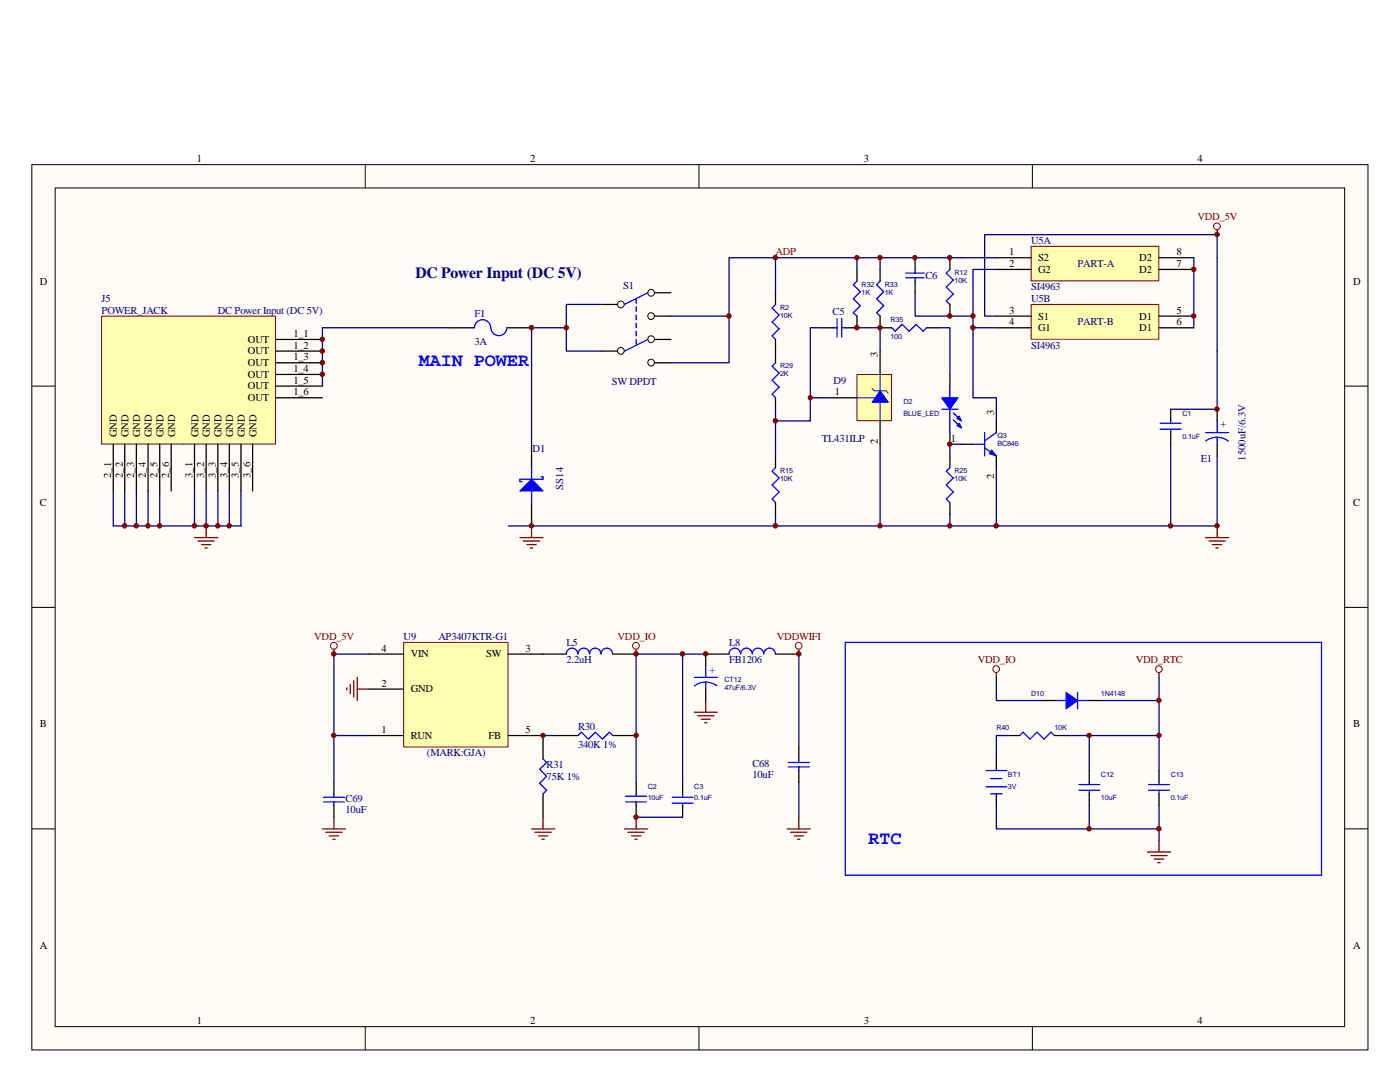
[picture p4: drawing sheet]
<svg xmlns="http://www.w3.org/2000/svg" width="279mm" height="216mm" viewBox="0 0 279 216" stroke-linecap="round" stroke-linejoin="round" font-family="sans-serif">
<path d="M6.3 32.9h266.7v176.6h-266.7z" fill="#fffcf8"/>
<g fill="none" stroke="#000" stroke-width=".2">
<path d="M6.3 32.9h266.7v176.6h-266.7zM11 37.5h257.4v167.4h-257.4zM72.9 32.9v4.6M139.5 32.9v4.6M206 32.9v4.6M6.3 77h4.7M268.4 77h4.6M6.3 121.2h4.7M268.4 121.2h4.6M6.3 165.4h4.7M268.4 165.4h4.6M72.9 204.9v4.6"/>
<path d="M139.5 204.9v4.6M206 204.9v4.6"/>
</g>
<path d="M106.1 65.4h6.9M101.4 104.9h141.5M159.4 130.5v18.6M159.4 156.1v7" fill="none" stroke="#000080" stroke-width=".25"/>
<g fill="none" stroke="#00f" stroke-width=".25">
<path d="M94.7 65.4a1.63 1.63 0 0 1 1.6-1.6 1.63 1.63 0 0 1 1.7 1.6 1.61 1.61 0 0 0 1.6 1.6 1.61 1.61 0 0 0 1.6-1.6M189.6 77v2.4M106.1 93.3v2.3M106.1 98v2.3M107.9 95.2h.5v.4h-4.6v.5h.4M188 81.7h3.2M189.6 81.7v4.6M190.2 82.4l1.4 1.4M190.2 83.8l1.4 1.4M231.5 85.6h4.2M231.5 84.5h4.2M233.6 84v.5"/>
<path d="M233.6 85.6v.7M240.6 86.3h4.6M240.6 88a3.7 3.7 0 0 1 4.5 0M242.9 84v2.3M242.9 87.2v1.4M124.8 158.9h4.2M127 158.4v.5M134.2 159.1h4.1M136.2 158.4v.7M124.8 160h4.2M127 160v.7M134.2 160.3h4.1"/>
<path d="M136.2 160.3v.4"/>
</g>
<g fill="none" stroke="#000" stroke-width=".25">
<path d="M89.8 65.4h4.9M101.2 65.4h4.9M189.6 74.7v2.3M106.1 88.6v4.7M189.6 86.3v2.3M233.6 81.7v2.3M233.6 86.3v2.3M242.9 81.7v2.3M242.9 88.6v2.4M106.1 100.3v4.6M127 156.1v2.3M136.2 156.1v2.3"/>
<path d="M127 160.7v2.4M136.2 160.7v2.4"/>
</g>
<g fill="#00f" stroke="#00f" stroke-width=".25">
<path d="M188 79.4h3.2l-1.6 2.3z" fill-rule="evenodd"/>
<path d="M191.4 84.5l.5 .9-.9-.5z" fill-rule="evenodd"/>
<path d="M191.4 83.1l.5 .9-.9-.5z" fill-rule="evenodd"/>
<path d="M106.1 95.6l2.3 2.4h-4.6z" fill-rule="evenodd"/>
</g>
<path d="M103.8 107.3h4.6M104.4 107.9h3.3M105.2 108.7h1.8M105.8 109.3h.5M106.1 104.9v2.4M157.1 165.4h4.6M157.8 166.1h3.2M158.5 166.8h1.9M159.2 167.5h.4M159.4 163.1v2.3" fill="none" stroke="#800000" stroke-width=".25"/>
<path d="M80.6 128.2h20.8v20.9h-20.8z" fill="#ffffb0"/>
<g fill="none" stroke="#800000" stroke-width=".2">
<path d="M80.6 128.2h20.8v20.9h-20.8z"/>
<circle cx="66.6" cy="128.9" r=".68"/>
<circle cx="126.9" cy="128.9" r=".68"/>
<circle cx="159.4" cy="128.9" r=".68"/>
<circle cx="198.8" cy="133.5" r=".67"/>
<circle cx="231.3" cy="133.5" r=".67"/>
</g>
<g fill="none" stroke="#000" stroke-width=".25">
<path d="M130.6 58.4h3.3M120 60.7h3.2M120 70.1h3.2M130.6 63.1h3.3M130.6 67.7h3.3M130.6 72.4h3.3M166.4 79.4h4.6M175.6 70.1v4.6M175.6 84v4.6M73.6 137.5h7M73.6 130.5h7M101.4 130.5h11.6"/>
<path d="M122.3 130.5h4.7M140.8 130.5h4.7M154.8 130.5h4.6M208.1 139.8h2.3M217.4 139.8h2.3M66.6 156.1v2.3M73.6 146.8h7M101.4 146.8h7v4.6M108.4 158.4v4.7M110.7 146.8h4.7M122.3 146.8h4.7M159.4 149.1v2.3"/>
<path d="M159.4 153.8v2.3M198.8 151.4v2.4M198.8 158.4v2.3M201.2 146.8h2.3M210.4 146.8h2.4M217.4 153.8v2.3M217.4 158.4v2.3M231.3 153.8v2.3M231.3 158.4v2.3M66.6 160.7v2.4"/>
</g>
<g fill="none" stroke="#00f" stroke-width=".25">
<path d="M127 59.6v.9M129.3 58.4l-4.7 2.3M127 61.2v.9M127 62.9v.9M127 64.5v.9M127 66.1v.9M127 67.7v1M129.3 67.7l-4.7 2.4M113 130.5a1.14 1.14 0 0 1 1.2-1.2 1.14 1.14 0 0 1 1.1 1.2M115.4 130.5a1.14 1.14 0 0 1 1.1-1.2 1.14 1.14 0 0 1 1.1 1.2M117.7 130.5a1.12 1.12 0 0 1 1.1-1.2 1.12 1.12 0 0 1 1.1 1.2M120 130.5a1.14 1.14 0 0 1 1.1-1.2 1.14 1.14 0 0 1 1.2 1.2"/>
<path d="M145.5 130.5a1.14 1.14 0 0 1 1.1-1.2 1.14 1.14 0 0 1 1.2 1.2M147.8 130.5a1.14 1.14 0 0 1 1.2-1.2 1.14 1.14 0 0 1 1.1 1.2M150.2 130.5a1.12 1.12 0 0 1 1.1-1.2 1.12 1.12 0 0 1 1.1 1.2 1.16 1.16 0 0 1 1.2-1.2 1.16 1.16 0 0 1 1.1 1.2M168.7 128.2h95v46.4h-95zM210.4 139.8h2.4M215.1 138.2v3.2M215.1 139.8h2.3M64.6 159.1h4.1M66.6 158.4v.7M108.4 151.4l.7 .7-1.4 1.4 1.4 1.4-1.4 1.4 1.4 1.4-.7 .7M115.4 146.8l.6-.7 1.4 1.4 1.4-1.4 1.4 1.4 1.4-1.4 .7 .7M157.3 153h4.2"/>
<path d="M157.3 152.1h4.2M159.4 151.4v.7M159.4 153v.8M196.8 153.8h4.1M196.8 157h4.1M197.7 158.4h2.3M197.7 155.4h2.3M203.5 146.8l.7-.7 1.4 1.4 1.4-1.4 1.4 1.4 1.3-1.4 .7 .7M215.3 157.7h4.2M215.3 156.5h4.2M217.4 156.1v.4M217.4 157.7v.7"/>
<path d="M229.2 157.7h4.2M229.2 156.5h4.2M231.3 156.1v.4M231.3 157.7v.7M64.6 160h4.1M66.6 160v.7"/>
</g>
<g fill="none" stroke="#000080" stroke-width=".25">
<path d="M106.1 65.4v23.2M120 60.7h-7v9.4h7M73.6 130.5h-7v16.3h7M140.8 130.5h-13.8v25.6M198.8 135.2v4.6h9.3M219.7 139.8h11.6M231.3 135.2v18.6M66.6 146.8v9.3M108.4 146.8h2.3M201.2 146.8h-2.4v4.6M212.8 146.8h18.5M217.4 146.8v7"/>
<path d="M198.8 160.7v4.7h32.5M217.4 160.7v4.7M231.3 160.7v7"/>
</g>
<g fill="none" stroke="#800000" stroke-width=".25">
<path d="M66.6 129.6v.9M69.2 137.2v.5M69.9 136.6v1.8M70.6 135.8v3.3M71.3 135.2v4.6M71.3 137.5h2.3M127 129.6v.9M159.4 129.6v.9M198.8 134.2v1M231.3 134.2v1M64.3 165.4h4.7M65 166.1h3.3"/>
<path d="M65.7 166.8h1.9M66.4 167.5h.5M66.6 163.1v2.3M106.1 165.4h4.6M106.8 166.1h3.2M107.5 166.8h1.8M108.2 167.5h.4M108.4 163.1v2.3M124.6 165.4h4.7M125.3 166.1h3.3M126 166.8h1.9M126.7 167.5h.5"/>
<path d="M127 163.1v2.3M229 170h4.6M229.7 170.7h3.2M230.4 171.4h1.8M231.1 172.1h.4M231.3 167.7v2.3"/>
</g>
<path d="M212.8 138.2l2.3 1.6-2.3 1.6z" fill-rule="evenodd" fill="#00f" stroke="#00f" stroke-width=".25"/>
<g fill="none" stroke="#000" stroke-width=".2">
<circle cx="129.9" cy="58.4" r=".67"/>
<circle cx="123.9" cy="70" r=".68"/>
<circle cx="123.9" cy="60.7" r=".68"/>
<circle cx="129.9" cy="67.7" r=".67"/>
<circle cx="129.9" cy="72.3" r=".67"/>
<circle cx="129.9" cy="63.1" r=".67"/>
</g>
<path d="M171.1 74.8h6.8v9.1h-6.8z" fill="#ffffb0"/>
<g fill="none" stroke="#800000" stroke-width=".2">
<path d="M171 74.7h6.9v9.2h-6.9z"/>
<circle cx="242.9" cy="45.2" r=".68"/>
</g>
<path d="M171 79.4h3.7M174 77.5l.5 .5h2.3l.4 .4M175.6 74.7v9.3" fill="none" stroke="#00f" stroke-width=".2"/>
<path d="M175.6 78l1.7 2.3h-3.3z" fill-rule="evenodd" fill="#00f" stroke="#00f" stroke-width=".2"/>
<g fill="none" stroke="#000080" stroke-width=".25">
<path d="M154.8 51.4v7M175.6 53.8v-2.4h-30.1v21h-11.6M175.6 51.4h16.3M182.6 58.4v4.7h11.6M133.9 63.1h11.6M161.7 79.4v4.6h-6.9v7M161.7 79.4h4.7M164 65.4h-2.3v14M171 65.4h4.6v4.7M187.2 65.4h2.4v9.3M198.8 79.4v2.3M154.8 81.7v2.3"/>
<path d="M175.6 88.6v16.3M191.9 88.6h-2.3v2.4M198.8 95.6v9.3M154.8 102.6v2.3M189.6 102.6v2.3"/>
</g>
<g fill="none" stroke="#000" stroke-width=".25">
<path d="M154.8 58.4v2.3M175.6 53.8v2.3M182.6 51.4v2.4M182.6 56.1v2.3M189.6 51.4v2.4M154.8 67.7v4.7M154.8 79.4v2.3M164 65.4h2.4M168.7 65.4h2.3M175.6 63.1v2.3h2.4M184.9 65.4h2.3M189.6 60.7v2.4"/>
<path d="M154.8 91v2.3M189.6 91v2.3M154.8 100.3v2.3M189.6 100.3v2.3"/>
</g>
<g fill="none" stroke="#00f" stroke-width=".25">
<path d="M175.6 56.1l-.6 .7 1.4 1.4-1.4 1.4 1.4 1.4-1.4 1.4 .6 .7M180.8 54.5h3.6M180.8 55.4h3.6M182.6 53.8v.7M182.6 55.4v.7M189.6 53.8l-.8 .7 1.4 1.4-1.4 1.4 1.4 1.4-1.4 1.4 .8 .6M154.8 72.4l-.7 .7 1.4 1.4-1.4 1.4 1.4 1.4-1.4 1.4 .7 .7M154.8 60.7l-.7 .8 1.4 1.4-1.4 1.4 1.4 1.3-1.4 1.4 .7 .7M166.4 65.4h.6M167 63.5v3.8M168 63.5v3.8M168 65.4h.7"/>
<path d="M178 65.4l.6 .7 1.4-1.4 1.4 1.4 1.4-1.4 1.4 1.4 .7-.7M154.8 93.3l-.7 .7 1.4 1.4-1.4 1.4 1.4 1.4-1.4 1.4 .7 .7M189.6 93.3l-.8 .7 1.4 1.4-1.4 1.4 1.4 1.4-1.4 1.4 .8 .7"/>
</g>
<path d="M242.9 45.9v.9M240.6 107.3h4.6M241.3 107.9h3.2M242 108.7h1.8M242.7 109.3h.4M242.9 104.9v2.4" fill="none" stroke="#800000" stroke-width=".25"/>
<path d="M205.8 49.2h25.5v6.8h-25.5z" fill="#ffffb0"/>
<path d="M205.8 49.1h25.5v6.9h-25.5z" fill="none" stroke="#800000" stroke-width=".2"/>
<path d="M198.8 51.4h7M198.8 53.8h7M231.3 51.4h7M231.3 53.8h7" fill="none" stroke="#000" stroke-width=".25"/>
<path d="M205.8 60.8h25.5v6.9h-25.5z" fill="#ffffb0"/>
<path d="M205.8 60.7h25.5v7h-25.5z" fill="none" stroke="#800000" stroke-width=".2"/>
<path d="M171 53.8v2.3M171 63.1v2.3M198.8 63.1h7M198.8 65.4h7M231.3 63.1h7M231.3 65.4h7M191.9 88.6h2.3M198.8 84v2.3M198.8 91v2.3" fill="none" stroke="#000" stroke-width=".25"/>
<path d="M171 51.4v2.4M191.9 51.4h6.9M198.8 53.8h-4.6v11.6h4.6M238.3 51.4v14M194.2 65.4v14h4.6M198.8 63.1h-2.3v-16.3h46.4v34.9h-9.3M36.5 84v4.6M198.8 81.7v2.3M198.8 93.3v2.3M233.6 88.6v16.3M242.9 91v13.9" fill="none" stroke="#000080" stroke-width=".25"/>
<path d="M171 56.1l-.7 .7 1.4 1.4-1.4 1.4 1.4 1.4-1.4 1.4 .7 .7M194.2 88.6h2.3M196.5 89.4l2.3 1.6M196.5 86.3v4.7M198.8 86.3l-2.3 1.7" fill="none" stroke="#00f" stroke-width=".25"/>
<path d="M197.9 89.8l.9 1.2-1.4-.5z" fill-rule="evenodd" fill="#00f" stroke="#00f" stroke-width=".25"/>
<g fill="#800000" stroke="#800000" stroke-width=".2">
<circle cx="217.4" cy="146.7" r=".45"/>
<circle cx="231.3" cy="139.8" r=".45"/>
<circle cx="217.4" cy="165.4" r=".45"/>
<circle cx="231.3" cy="146.7" r=".45"/>
<circle cx="231.3" cy="165.4" r=".45"/>
<circle cx="108.4" cy="146.7" r=".44"/>
<circle cx="126.9" cy="146.7" r=".45"/>
<circle cx="66.6" cy="130.5" r=".45"/>
<circle cx="66.6" cy="146.7" r=".45"/>
</g>
<path d="M20.3 63.1h34.7v25.5h-34.7z" fill="#ffffb0"/>
<path d="M20.3 63.1h34.7v25.5h-34.7z" fill="none" stroke="#800000" stroke-width=".2"/>
<g fill="none" stroke="#000" stroke-width=".25">
<path d="M55 67.7h9.3M55 70.1h9.3M55 72.4h9.3M55 74.7h9.3M55 77h9.3M55 79.4h9.3M22.6 88.6v9.4M24.9 88.6v9.4M27.2 88.6v9.4M29.5 88.6v9.4M31.9 88.6v9.4M34.2 88.6v9.4"/>
<path d="M38.8 88.6v9.4M41.1 88.6v9.4M43.5 88.6v9.4M45.8 88.6v9.4M48.1 88.6v9.4M50.4 88.6v9.4M140.8 130.5v2.3M140.8 137.5v2.3"/>
</g>
<path d="M89.8 65.4h-25.5v11.6M22.6 98v6.9h25.5v-6.9M24.9 98v6.9M27.2 98v6.9M29.5 98v6.9M31.9 98v6.9M38.8 98v6.9M41.1 98v6.9M43.5 98v6.9M45.8 98v6.9M136.2 130.5v25.6M127 163.1h9.2" fill="none" stroke="#000080" stroke-width=".25"/>
<path d="M38.8 107.3h4.7M39.5 107.9h3.3M40.2 108.7h1.9M40.9 109.3h.5M41.1 104.9v2.4M140.8 139.8v2.3M138.6 142.1h4.6M139.2 142.8h3.3M140 143.5h1.8M140.6 144.2h.5" fill="none" stroke="#800000" stroke-width=".25"/>
<g fill="#800000" stroke="#800000" stroke-width=".2">
<circle cx="189.5" cy="88.6" r=".45"/>
<circle cx="106.1" cy="65.4" r=".45"/>
<circle cx="242.9" cy="104.9" r=".45"/>
<circle cx="242.9" cy="81.6" r=".45"/>
<circle cx="113" cy="65.4" r=".45"/>
<circle cx="161.7" cy="79.3" r=".44"/>
<circle cx="171" cy="65.4" r=".45"/>
<circle cx="175.6" cy="104.9" r=".45"/>
<circle cx="154.7" cy="104.9" r=".45"/>
<circle cx="198.8" cy="104.9" r=".45"/>
<circle cx="154.7" cy="84" r=".45"/>
<circle cx="182.6" cy="51.4" r=".44"/>
<circle cx="175.6" cy="65.4" r=".45"/>
<circle cx="175.6" cy="51.4" r=".45"/>
<circle cx="154.7" cy="51.4" r=".45"/>
<circle cx="145.5" cy="63.1" r=".45"/>
<circle cx="189.5" cy="104.9" r=".45"/>
<circle cx="242.9" cy="46.8" r=".45"/>
<circle cx="189.5" cy="63.1" r=".45"/>
<circle cx="189.5" cy="51.4" r=".45"/>
<circle cx="194.2" cy="63.1" r=".45"/>
<circle cx="171" cy="51.4" r=".45"/>
<circle cx="238.2" cy="53.7" r=".45"/>
<circle cx="238.2" cy="63.1" r=".45"/>
<circle cx="233.6" cy="104.9" r=".45"/>
<circle cx="194.2" cy="65.4" r=".45"/>
<circle cx="64.3" cy="67.7" r=".45"/>
<circle cx="64.3" cy="70" r=".45"/>
<circle cx="64.3" cy="72.4" r=".45"/>
<circle cx="64.3" cy="74.7" r=".45"/>
<circle cx="24.9" cy="104.9" r=".45"/>
<circle cx="27.2" cy="104.9" r=".45"/>
<circle cx="29.5" cy="104.9" r=".45"/>
<circle cx="31.8" cy="104.9" r=".45"/>
<circle cx="38.8" cy="104.9" r=".45"/>
<circle cx="41.1" cy="104.9" r=".45"/>
<circle cx="43.4" cy="104.9" r=".45"/>
<circle cx="45.7" cy="104.9" r=".45"/>
<circle cx="106.1" cy="104.9" r=".45"/>
<circle cx="159.4" cy="130.5" r=".45"/>
<circle cx="126.9" cy="130.5" r=".45"/>
<circle cx="136.2" cy="130.5" r=".45"/>
<circle cx="126.9" cy="163" r=".45"/>
<circle cx="140.8" cy="130.5" r=".45"/>
</g>
<path d="M138.6 135.2h4.6M140.8 136.1l1.4 .3 .9 .5M140.8 136.1l-1.4 .3-.8 .5M140.8 132.8v2.4M140.8 136.1v1.4" fill="none" stroke="#00f" stroke-width=".25"/>
<g font-size="3.7" fill="#00f">
<text x="83.6" y="73.1">MAIN POWER</text>
<text x="173.3" y="168.4">RTC</text>
</g>
<text font-size="3.1" fill="#000080" x="82.9" y="55.4">DC Power Input (DC 5V)</text>
<g font-size="2.1">
<text x="39.3" y="32.3">1</text>
<text x="105.8" y="32.3">2</text>
<text x="172.4" y="32.3">3</text>
<text x="239" y="32.3">4</text>
<text x="201.4" y="51">1</text>
<text x="201.4" y="53.3">2</text>
<text x="207.2" y="52.1">S2</text>
<text x="227.4" y="52.1">D2</text>
<text x="234.8" y="53.3">7</text>
<text x="234.8" y="51">8</text>
<text x="8" y="56.8">D</text>
<text x="207.2" y="54.4">G2</text>
<text x="227.4" y="54.4">D2</text>
<text x="270" y="56.8">D</text>
<text x="201.4" y="62.6">3</text>
<text x="201.4" y="64.9">4</text>
<text x="207.2" y="63.8">S1</text>
<text x="227.4" y="63.8">D1</text>
<text x="234.8" y="62.6">5</text>
<text x="234.8" y="64.9">6</text>
<text x="49.5" y="68.4">OUT</text>
<text x="49.5" y="70.7">OUT</text>
<text x="58.5" y="67.2">1_1</text>
<text x="58.5" y="69.6">1_2</text>
<text x="58.5" y="71.9">1_3</text>
<text x="175.2" y="71.2" transform="rotate(-90 175.2 71.2)">3</text>
<text x="207.2" y="66.1">G1</text>
<text x="227.4" y="66.1">D1</text>
<text x="49.5" y="73">OUT</text>
<text x="49.5" y="75.4">OUT</text>
<text x="49.5" y="77.7">OUT</text>
<text x="58.5" y="74.2">1_4</text>
<text x="58.5" y="76.5">1_5</text>
<text x="49.5" y="80">OUT</text>
<text x="58.5" y="78.9">1_6</text>
<text x="166.6" y="78.9">1</text>
<text x="198.4" y="82.8" transform="rotate(-90 198.4 82.8)">3</text>
<text x="23.3" y="87.2" transform="rotate(-90 23.3 87.2)">GND</text>
<text x="25.7" y="87.2" transform="rotate(-90 25.7 87.2)">GND</text>
<text x="28" y="87.2" transform="rotate(-90 28 87.2)">GND</text>
<text x="30.3" y="87.2" transform="rotate(-90 30.3 87.2)">GND</text>
<text x="32.6" y="87.2" transform="rotate(-90 32.6 87.2)">GND</text>
<text x="34.9" y="87.2" transform="rotate(-90 34.9 87.2)">GND</text>
<text x="39.6" y="87.2" transform="rotate(-90 39.6 87.2)">GND</text>
<text x="41.9" y="87.2" transform="rotate(-90 41.9 87.2)">GND</text>
<text x="44.2" y="87.2" transform="rotate(-90 44.2 87.2)">GND</text>
<text x="46.5" y="87.2" transform="rotate(-90 46.5 87.2)">GND</text>
<text x="48.9" y="87.2" transform="rotate(-90 48.9 87.2)">GND</text>
<text x="51.2" y="87.2" transform="rotate(-90 51.2 87.2)">GND</text>
<text x="175.2" y="88.6" transform="rotate(-90 175.2 88.6)">2</text>
<text x="189.8" y="88.1">1</text>
<text x="22.2" y="95.4" transform="rotate(-90 22.2 95.4)">2_1</text>
<text x="24.5" y="95.4" transform="rotate(-90 24.5 95.4)">2_2</text>
<text x="26.8" y="95.4" transform="rotate(-90 26.8 95.4)">2_3</text>
<text x="29.1" y="95.4" transform="rotate(-90 29.1 95.4)">2_4</text>
<text x="31.5" y="95.4" transform="rotate(-90 31.5 95.4)">2_5</text>
<text x="33.8" y="95.4" transform="rotate(-90 33.8 95.4)">2_6</text>
<text x="38.4" y="95.4" transform="rotate(-90 38.4 95.4)">3_1</text>
<text x="40.7" y="95.4" transform="rotate(-90 40.7 95.4)">3_2</text>
<text x="43.1" y="95.4" transform="rotate(-90 43.1 95.4)">3_3</text>
<text x="45.4" y="95.4" transform="rotate(-90 45.4 95.4)">3_4</text>
<text x="47.7" y="95.4" transform="rotate(-90 47.7 95.4)">3_5</text>
<text x="50" y="95.4" transform="rotate(-90 50 95.4)">3_6</text>
<text x="198.4" y="95.6" transform="rotate(-90 198.4 95.6)">2</text>
<text x="8" y="100.9">C</text>
<text x="270" y="100.9">C</text>
<text x="76.2" y="130">4</text>
<text x="82" y="131.1">VIN</text>
<text x="97" y="131.1">SW</text>
<text x="104.9" y="130">3</text>
<text x="76.2" y="137">2</text>
<text x="82" y="138.1">GND</text>
<text x="8" y="145.1">B</text>
<text x="76.2" y="146.3">1</text>
<text x="82" y="147.4">RUN</text>
<text x="97.5" y="147.4">FB</text>
<text x="104.9" y="146.3">5</text>
<text x="270" y="145.1">B</text>
<text x="8" y="189.3">A</text>
<text x="270" y="189.3">A</text>
<text x="39.3" y="204.4">1</text>
<text x="105.8" y="204.4">2</text>
<text x="172.4" y="204.4">3</text>
<text x="239" y="204.4">4</text>
</g>
<g font-size="2.1" fill="#800000">
<text x="239" y="44">VDD_5V</text>
<text x="154.8" y="51">ADP</text>
<text x="62.7" y="127.7">VDD_5V</text>
<text x="123.2" y="127.7">VDD_IO</text>
<text x="155" y="127.7">VDDWIFI</text>
<text x="195.1" y="132.3">VDD_IO</text>
<text x="226.7" y="132.3">VDD_RTC</text>
</g>
<g font-size="2.1" fill="#000080">
<text x="205.8" y="48.6">U5A</text>
<text x="215.1" y="53.3">PART-A</text>
<text x="124.4" y="57.7">S1</text>
<text x="184.7" y="55.6">C6</text>
<text x="205.8" y="57.9">SI4963</text>
<text x="20.3" y="60.2">J5</text>
<text x="20.3" y="62.6">POWER_JACK</text>
<text x="43.5" y="62.6">DC Power Input (DC 5V)</text>
<text x="94.7" y="63.3">F1</text>
<text x="166.2" y="62.8">C5</text>
<text x="205.8" y="60.2">U5B</text>
<text x="215.1" y="64.9">PART-B</text>
<text x="94.7" y="68.8">3A</text>
<text x="205.8" y="69.6">SI4963</text>
<text x="122.1" y="76.8">SW DPDT</text>
<text x="166.4" y="76.5">D9</text>
<text x="164" y="88.1">TL431ILP</text>
<text x="243.6" y="85.1">+</text>
<text x="106.3" y="90.3">D1</text>
<text x="239.6" y="92.1">E1</text>
<text x="248.5" y="91.9" transform="rotate(-90 248.5 91.9)">1500uF/6.3V</text>
<text x="112.4" y="97.7" transform="rotate(-90 112.4 97.7)">SS14</text>
<text x="80.6" y="127.7">U9</text>
<text x="87.5" y="127.7">AP3407KTR-G1</text>
<text x="113" y="128.8">L5</text>
<text x="145.5" y="128.8">L8</text>
<text x="113" y="132.3">2.2uH</text>
<text x="145.5" y="132.3">FB1206</text>
<text x="115.4" y="145.6">R30</text>
<text x="115.4" y="149.3">340K 1%</text>
<text x="85.2" y="150.9">(MARK:GJA)</text>
<text x="109.1" y="153.2">R31</text>
<text x="109.1" y="155.6">75K 1%</text>
<text x="150.2" y="153">C68</text>
<text x="150.2" y="155.3">10uF</text>
<text x="69" y="160">C69</text>
<text x="69" y="162.3">10uF</text>
</g>
<text font-size="2.1" fill="#00f" x="141.6" y="134.2">+</text>
<g font-size="1.4" fill="#000080">
<text x="172" y="57.2">R32</text>
<text x="172" y="58.8">1K</text>
<text x="176.6" y="57.2">R33</text>
<text x="176.6" y="58.8">1K</text>
<text x="190.5" y="54.9">R12</text>
<text x="190.5" y="56.5">10K</text>
<text x="155.7" y="61.8">R2</text>
<text x="155.7" y="63.5">10K</text>
<text x="177.7" y="64.2">R35</text>
<text x="177.7" y="67.6">100</text>
<text x="155.7" y="73.4">R29</text>
<text x="155.7" y="75.1">2K</text>
<text x="180.3" y="80.7">D2</text>
<text x="180.3" y="83">BLUE_LED</text>
<text x="236" y="83">C1</text>
<text x="199.1" y="87.4">Q3</text>
<text x="199.1" y="89">BC846</text>
<text x="236" y="87.6">0.1uF</text>
<text x="155.7" y="94.4">R15</text>
<text x="190.5" y="94.4">R25</text>
<text x="155.7" y="96">10K</text>
<text x="190.5" y="96">10K</text>
<text x="144.6" y="136">CT12</text>
<text x="144.6" y="137.6">47uF/6.3V</text>
<text x="205.8" y="138.8">D10</text>
<text x="219.7" y="138.8">1N4148</text>
<text x="198.8" y="145.8">R40</text>
<text x="210.4" y="145.8">10K</text>
<text x="201.2" y="155.1">BT1</text>
<text x="219.7" y="155.1">C12</text>
<text x="233.6" y="155.1">C13</text>
<text x="129.3" y="157.4">C2</text>
<text x="129.3" y="159.7">10uF</text>
<text x="138.6" y="157.4">C3</text>
<text x="138.6" y="159.7">0.1uF</text>
<text x="201.2" y="157.4">3V</text>
<text x="219.7" y="159.7">10uF</text>
<text x="233.6" y="159.7">0.1uF</text>
</g>
</svg>
